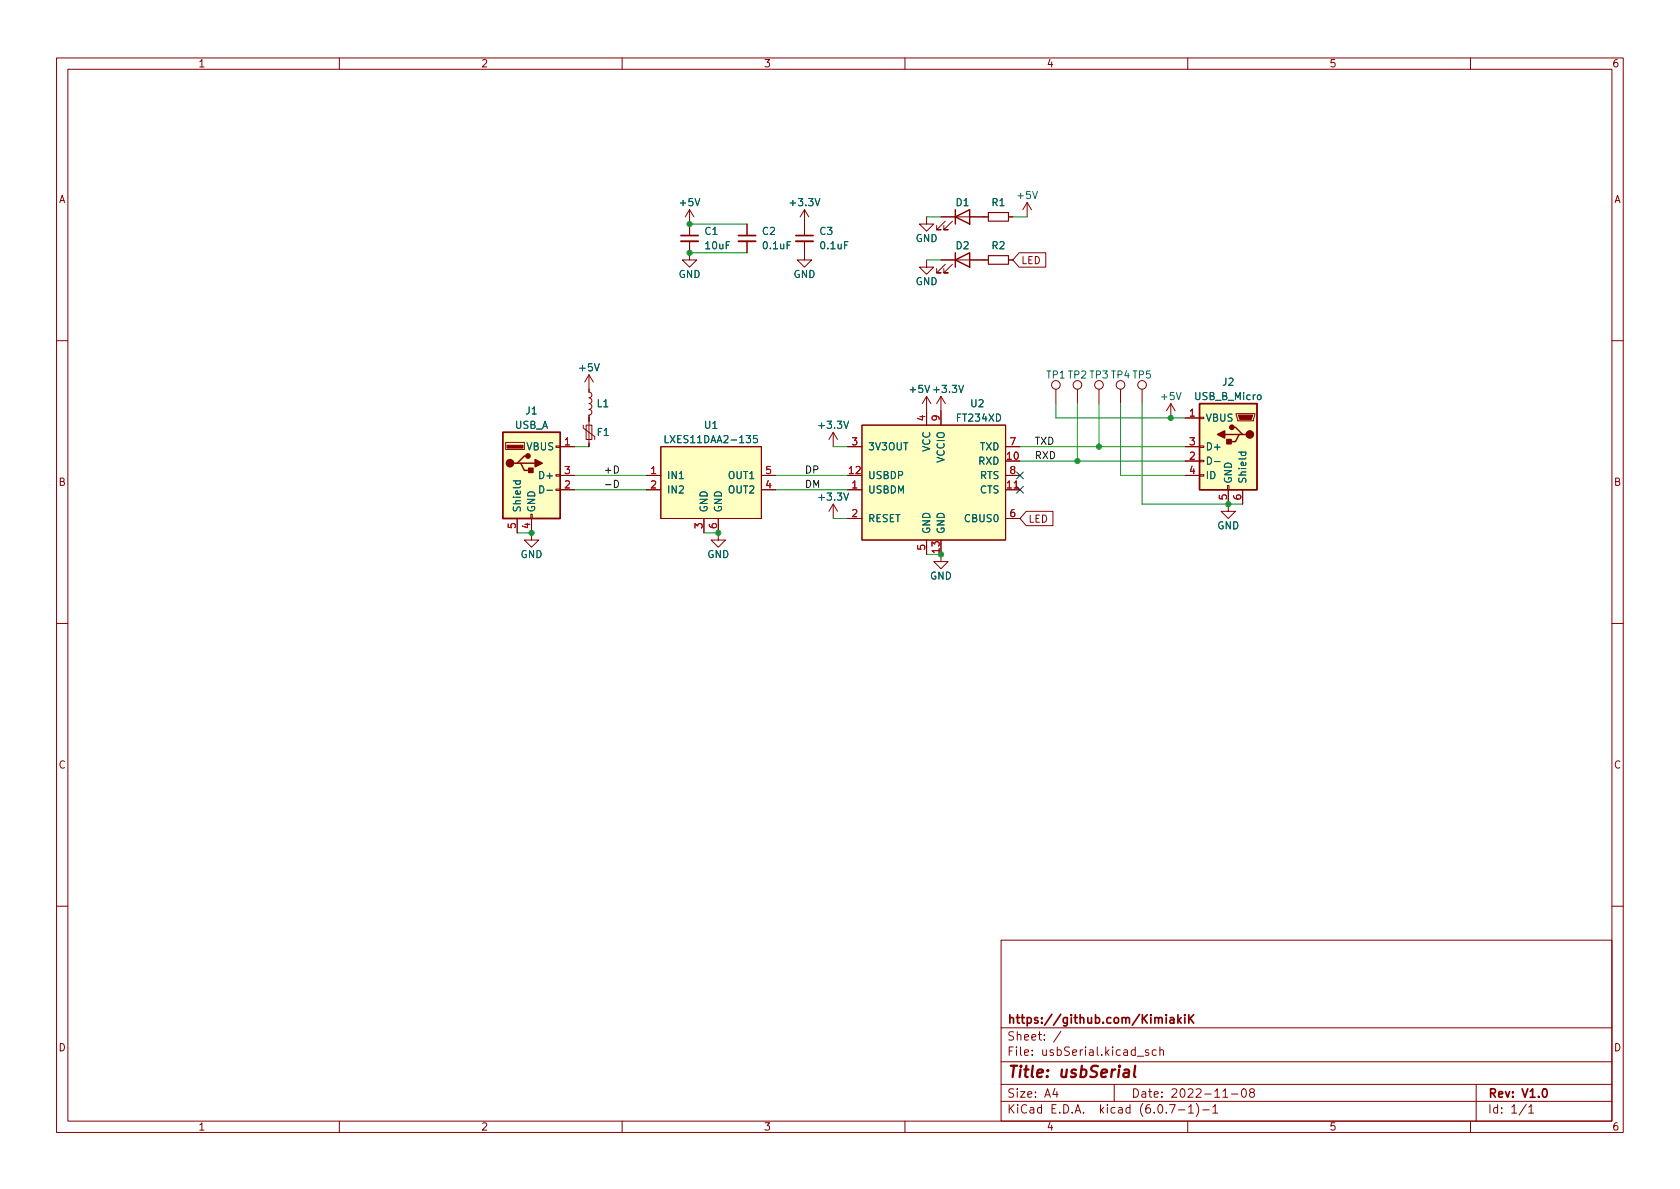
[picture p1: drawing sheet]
<svg xmlns="http://www.w3.org/2000/svg" width="297mm" height="210mm" viewBox="0 0 297 210" stroke-linecap="round" stroke-linejoin="round" font-family="sans-serif">
<g fill="none" stroke="#840000" stroke-width=".18">
<path d="M10 10.2h277v190.1h-277zM12 12.2h273v186.1h-273zM60 10.2v2M110 10.2v2M160 10.2v2M210 10.2v2M260 10.2v2M121.9 37.1v4.6M121.9 37.1l-.7 1.2M121.9 37.1l.8 1.2M132.1 39.6v2.1M142.2 37.1v4.6"/>
<path d="M142.2 37.1l-.7 1.2M142.2 37.1l.8 1.2M163.8 38.3v1.3h1.3l-1.3 1.3-1.2-1.3h1.2M166.4 38.3h8.4M167.1 39.1l-1.5 1.5h.8h-.8v-.7M168.4 39.1l-1.5 1.5h.7h-.7v-.7M178.3 38.3h.8M181.6 35.8l-.8 1.3M181.6 35.8v2.5M181.6 35.8l.8 1.3M121.9 42.7v3.3h1.3l-1.3 1.2-1.3-1.2h1.3M132.1 42.7v2"/>
<path d="M142.2 42.7v3.3h1.3l-1.3 1.2-1.2-1.2h1.2M163.8 46v1.2h1.3l-1.3 1.3-1.2-1.3h1.2M166.4 46h8.4M167.1 46.7l-1.5 1.6h.8h-.8v-.8M168.4 46.7l-1.5 1.6h.7h-.7v-.8M178.3 46h.8M180.2 44.7h4.7v2.5h-4.7l-1.1-1.2zM10 60.2h2M89.4 78.2h3.3v1.3h-3.3zM98.3 78.9h.8v.2h-.8zM99.1 79h2.5M103.1 75.2v.5l2.1 1.5v.5"/>
<path d="M103.6 75.2h1v2.5h-1zM104.1 66.3v3l.4 .2 .1 .3-.1 .4-.4 .2 .4 .1 .1 .3-.1 .4-.4 .2 .5 .2v.4l-.1 .3-.4 .1 .4 .1 .1 .4-.1 .4-.4 .1v5.6M104.1 66.3l-.7 1.3M104.1 66.3l.8 1.3M116.8 79h17.8v12.7h-17.8zM147.3 76.4v2.6M147.3 76.4l-.7 1.3M147.3 76.4l.8 1.3M149.9 79h2.5M152.4 75.2h25.4v20.3h-25.4zM163.8 70.1l-.7 1.3M163.8 70.1v5.1"/>
<path d="M163.8 70.1l.8 1.3M166.4 70.1l-.8 1.3M166.4 70.1v5.1M166.4 70.1l.7 1.3M177.8 79h2.5M186.7 68.8v2.6M190.5 68.8v2.6M194.3 68.8v2.6M198.1 68.8v2.6M201.9 68.8v2.6M207 71.4l-.8 1.2M207 71.4v2.5"/>
<path d="M207 71.4l.8 1.2M209.5 73.9h2.6M209.5 79h2.6M212.1 78.9h.8v.2h-.8zM212.1 73.8h.8v.2h-.8zM218.6 73.1h3.3v.3l-.3 1h-2.8zM285 60.2h2M91.4 91.7v2.5M93.9 90.9h.2v.8h-.2zM94 91.7v3.8h1.2l-1.2 1.3-1.3-1.3h1.3M98.3 86.5h.8v.2h-.8zM98.3 83.9h.8v.3h-.8z"/>
<path d="M99.1 84.1h2.5M99.1 86.6h2.5M114.3 84.1h2.5M114.3 86.6h2.5M124.5 91.7v2.5M127 91.7v3.8h1.3l-1.3 1.3-1.3-1.3h1.3M134.6 84.1h2.6M134.6 86.6h2.6M147.3 89.1l-.7 1.3M147.3 89.1v2.6M147.3 89.1l.8 1.3M149.9 86.6h2.5"/>
<path d="M149.9 91.7h2.5M163.8 95.5v2.5M166.4 98v1.3h1.2l-1.2 1.3-1.3-1.3h1.3M177.8 84.1h2.5M177.8 86.6h2.5M177.8 91.7h2.5M181.5 90.4h4.7v2.6h-4.7l-1.2-1.3zM209.5 81.5h2.6M209.5 84.1h2.6M212.1 83.9h.8v.3h-.8zM212.1 81.4h.8v.3h-.8zM217 85.8h.3v.8h-.3z"/>
<path d="M217.2 86.6v3.8h1.2l-1.2 1.3-1.3-1.3h1.3M219.7 86.6v2.5M10 110.2h2M285 110.2h2M10 160.2h2M177 166.3h108v32h-108zM285 160.2h2M60 198.3v2M110 198.3v2M160 198.3v2M177 194.8h108M177 191.8h108"/>
<path d="M177 187.8h108M177 181.8h108M186.5 192.5l-.4 1h1M186.9 193v1M187.6 182.4l-1.3 1.9M197 191.8v3M201.1 186.8h1.1M203.1 185.7l-.4-.1-.2 .2 .1 .3 .5 .1v.4h-.6M204.4 185.7l-.4-.1-.3 .3v.4l.2 .3h.5M205.1 185.8l.2-.2 .3 .1 .1 .9M205.1 185.1v1.5M206.8 195.3h1l-.7 1.5"/>
<path d="M208.4 196.3h1.1M210 198.3v2M210.1 195.8l.5-.5v1.5M210.1 196.8h.9M211.5 195.1a1.72 1.72 0 0 1 0 2.3M212.6 196.3h1.2M214.4 195.8l.5-.5v1.5M214.4 196.8h.9M216.2 194h.9M217.7 193.5h1.2M219.7 192.6l.2-.1a.81 .81 0 0 1 .5 .7 .81 .81 0 0 1-.3 .8h-.1a.81 .81 0 0 1-.6-.6 .81 .81 0 0 1 .3-.8zM221.2 193.2l-.3-.3 .1-.2 .2-.2 .4 .1 .2 .2-.1 .2-.6 .2-.2 .3 .1 .4 .2 .1h.4l.2-.3-.1-.4-.2-.1"/>
<path d="M260 198.3v2M261 191.8v6.5M269.9 195.3l-1.3 1.9M270.3 195.8l.4-.5v1.5M270.3 196.8h.9"/>
<circle cx="186.7" cy="68.1" r=".76"/>
<circle cx="190.5" cy="68.1" r=".76"/>
<circle cx="194.3" cy="68.1" r=".76"/>
<circle cx="198.1" cy="68.1" r=".76"/>
<circle cx="201.9" cy="68.1" r=".76"/>
</g>
<g fill="none" stroke="#840000" stroke-width=".3">
<path d="M120.4 41.7h3M130.6 41.7h3M140.7 41.7h3.1M208.3 179.4v1.5M208.8 179.9l-.5 .6M209.5 179.4v.2M209.5 179.9v1M210.2 179.4v1.5M211.1 179.4l-.9 .9M206.9 180h.6l.1 .9M207.6 180.3l-.5 .1a.29 .29 0 0 0-.3 .2 .29 .29 0 0 0 .3 .3h.5M208.4 180.4l.4 .5"/>
<path d="M210.4 180.1l.7 .8M272.9 192.6l.2-.1a.8 .8 0 0 1 .5 .8 .8 .8 0 0 1-.5 .7 1 1 0 0 1-.2-1.4z"/>
</g>
<path d="M198.8 189.2l.2-.1 .6 .1-.1 1.3M199.6 189.6l-.7 .1a.4 .4 0 0 0-.3 .3 .4 .4 0 0 0 .2 .5l.7-.1M200.7 188.5l-.2 1.7 .3 .3" fill="none" stroke="#840000" stroke-width=".4"/>
<path d="M120.4 42.7h3M130.6 42.7h3M140.7 42.7h3.1" fill="none" stroke="#840000" stroke-width=".33"/>
<g fill="#ffffc2" stroke="#ffffc2" stroke-width=".18">
<path d="M212.1 71.4h10.1v15.2h-10.1z"/>
<path d="M88.9 76.4h10.2v15.3h-10.2z"/>
<path d="M116.8 79h17.8v12.7h-17.8z"/>
<path d="M152.4 75.2h25.4v20.3h-25.4z"/>
</g>
<path d="M168.9 38.3l2.5-1.2v2.5zM168.9 37.1v2.5M168.9 46l2.5-1.3v2.5zM168.9 44.7v2.5M88.9 76.4h10.2v15.3h-10.2zM212.1 71.4h10.1v15.2h-10.1zM216.5 76.8h2.6M217.8 75.6h.6l1.3 1.2h.6M219.7 76.8h-.6l-.7 1.3h-1.2M91.4 81.9h.7l.6 1.3h1.3M92.1 81.9h2.5M93.3 80.6h-.6l-1.3 1.3h-.6" fill="none" stroke="#840000" stroke-width=".25"/>
<g fill="#840000" stroke="#840000" stroke-width=".25">
<path d="M215.3 76.8l1.2-.6v1.3z"/>
<path d="M216.9 77.7h.8v.8h-.8z"/>
<path d="M94.6 81.3l1.3 .6-1.3 .6z"/>
<path d="M93.5 82.8h.7v.8h-.7z"/>
<circle cx="221" cy="76.8" r=".63"/>
<circle cx="217.8" cy="75.6" r=".38"/>
<circle cx="90.2" cy="81.9" r=".63"/>
<circle cx="93.3" cy="80.6" r=".38"/>
</g>
<g fill="#840000" stroke="#840000" stroke-width=".18">
<path d="M218.9 73.4h2.6l-.3 .8h-2z"/>
<path d="M89.7 78.7h2.8v.5h-2.8z"/>
</g>
<path d="M117.6 77v1.3h.6M133.9 77h-.6l-.1 .6 .2-.1 .4 .1 .1 .1v.5l-.2 .1-.5-.1M219 80h1.3M219.5 80l-.1 .3 .3 .3 .5-.2v-.4M90.7 85h1.3M91.2 85v.4l.2 .2 .6-.1v-.5M95.4 85.9a.64 .64 0 0 1 .8 .6 .64 .64 0 0 1-.8 .7zM214.8 81.6h.9" fill="none" stroke="#006464" stroke-width=".18"/>
<path d="M174.8 37.6h3.5v1.5h-3.5zM174.8 45.2h3.5v1.5h-3.5z" fill="none" stroke="#840000" stroke-width=".2"/>
<path d="M107.1 85.7h.9M108.6 84.9a.64 .64 0 0 1 .8 .7 .64 .64 0 0 1-.8 .6z" fill="none" stroke="#0f0f0f" stroke-width=".18"/>
<g fill="none" stroke="#009600" stroke-width=".18">
<path d="M121.9 39.6h10.2M163.8 38.3h2.6M179.1 38.3h2.5M121.9 44.7h10.2M163.8 46h2.6M101.6 79h2.5M147.3 79h2.6M180.3 79h29.2M186.7 71.4v2.5h22.8M190.5 71.4v10.1M194.3 71.4v7.6M198.1 71.4v12.7h11.4"/>
<path d="M201.9 71.4v17.7h17.8M91.4 94.2h2.6M101.6 84.1h12.7M101.6 86.6h12.7M124.5 94.2h2.5M137.2 84.1h12.7M137.2 86.6h12.7M147.3 91.7h2.6M163.8 98h2.6M180.3 81.5h29.2"/>
</g>
<path d="M179.7 86l1.2 1.2M179.7 83.5l1.2 1.2M180.9 86l-1.2 1.2M180.9 83.5l-1.2 1.2" fill="none" stroke="#000084" stroke-width=".18"/>
<g fill="#009600" stroke="#009600" stroke-width=".18">
<circle cx="194.3" cy="79" r=".46"/>
<circle cx="217.2" cy="89.1" r=".46"/>
<circle cx="207" cy="73.9" r=".46"/>
<circle cx="190.5" cy="81.5" r=".46"/>
<circle cx="166.4" cy="98" r=".46"/>
<circle cx="94" cy="94.2" r=".46"/>
<circle cx="121.9" cy="44.7" r=".46"/>
<circle cx="121.9" cy="39.6" r=".46"/>
<circle cx="127" cy="94.2" r=".46"/>
</g>
<text font-size="2.8" fill="#840000" x="178" y="190.6">Title: usbSerial</text>
<g font-size="2.1" fill="#840000">
<text x="178" y="184">Sheet: /</text>
<text x="178" y="181">https://github.com/KimiakiK</text>
<text x="178" y="186.7">File: usbSerial.kicad_sch</text>
<text x="178" y="196.9">KiCad E.D.A. kicad (6.0.7-1)-1</text>
<text x="178" y="194.1">Size: A4</text>
<text x="200" y="194.1">Date: 2022-11-08</text>
<text x="263" y="194.1">Rev: V1.0</text>
<text x="263" y="196.9">Id: 1/1</text>
</g>
<g font-size="1.8" fill="#840000">
<text x="35" y="11.9">1</text>
<text x="85" y="11.9">2</text>
<text x="135" y="11.9">3</text>
<text x="185" y="11.9">4</text>
<text x="235" y="11.9">5</text>
<text x="285" y="11.9">6</text>
<text x="10.3" y="35.9">A</text>
<text x="285.3" y="35.9">A</text>
<text x="180.5" y="46.7">LED</text>
<text x="10.3" y="85.9">B</text>
<text x="285.3" y="85.9">B</text>
<text x="181.8" y="92.4">LED</text>
<text x="10.3" y="135.9">C</text>
<text x="285.3" y="135.9">C</text>
<text x="10.3" y="185.9">D</text>
<text x="285.3" y="185.9">D</text>
<text x="35" y="199.9">1</text>
<text x="85" y="199.9">2</text>
<text x="135" y="199.9">3</text>
<text x="185" y="199.9">4</text>
<text x="235" y="199.9">5</text>
<text x="285" y="199.9">6</text>
</g>
<g font-size="1.8" fill="#006464">
<text x="180" y="35.2">+5V</text>
<text x="120.3" y="36.4">+5V</text>
<text x="124.6" y="41.5">C1</text>
<text x="134.8" y="41.5">C2</text>
<text x="139.9" y="36.4">+3.3V</text>
<text x="145" y="41.5">C3</text>
<text x="169" y="36.4">D1</text>
<text x="175.4" y="36.4">R1</text>
<text x="124.8" y="44.1">10uF</text>
<text x="135" y="44.1">0.1uF</text>
<text x="145.2" y="44.1">0.1uF</text>
<text x="161.9" y="42.8">GND</text>
<text x="169" y="44.1">D2</text>
<text x="175.4" y="44.1">R2</text>
<text x="120" y="49.1">GND</text>
<text x="140.3" y="49.1">GND</text>
<text x="161.9" y="50.4">GND</text>
<text x="102.5" y="65.7">+5V</text>
<text x="161" y="69.5">+5V +3.3V</text>
<text x="185.1" y="66.9">TP1 TP2 TP3 TP4 TP5</text>
<text x="205.4" y="70.7">+5V</text>
<text x="211.3" y="70.7">USB_B_Micro</text>
<text x="216.2" y="68.2">J2</text>
<text x="91" y="75.8">USB_A</text>
<text x="93" y="73.3">J1</text>
<text x="105.6" y="72">L1</text>
<text x="105.6" y="77.1">F1</text>
<text x="124.6" y="75.8">U1</text>
<text x="145" y="75.8">+3.3V</text>
<text x="169.3" y="74.5">FT234XD</text>
<text x="171.7" y="72">U2</text>
<text x="213.1" y="74.5">VBUS</text>
<text x="93.1" y="79.6">VBUS</text>
<text x="118.3" y="78.4">LXES11DAA2-135</text>
<text x="153.4" y="79.6">3V3OUT</text>
<text x="164.5" y="79.9" transform="rotate(-90 164.5 79.9)">VCC</text>
<text x="167" y="81.8" transform="rotate(-90 167 81.8)">VCCIO</text>
<text x="173.1" y="82.2">RXD</text>
<text x="173.2" y="79.6">TXD</text>
<text x="213.1" y="82.2">D-</text>
<text x="213.1" y="79.6">D+</text>
<text x="95.7" y="84.7">D+</text>
<text x="96.2" y="87.2">D-</text>
<text x="117.9" y="84.7">IN1</text>
<text x="117.9" y="87.2">IN2</text>
<text x="128.9" y="87.2">OUT2</text>
<text x="128.9" y="84.7">OUT1</text>
<text x="145" y="88.5">+3.3V</text>
<text x="153.4" y="87.2">USBDM</text>
<text x="153.4" y="84.7">USBDP</text>
<text x="173.2" y="87.2">CTS</text>
<text x="173.2" y="84.7">RTS</text>
<text x="213.1" y="84.7">ID</text>
<text x="217.8" y="85.6" transform="rotate(-90 217.8 85.6)">GND</text>
<text x="220.3" y="85.6" transform="rotate(-90 220.3 85.6)">Shield</text>
<text x="92.1" y="90.7" transform="rotate(-90 92.1 90.7)">Shield</text>
<text x="94.6" y="90.7" transform="rotate(-90 94.6 90.7)">GND</text>
<text x="125.1" y="90.7" transform="rotate(-90 125.1 90.7)">GND</text>
<text x="127.6" y="90.7" transform="rotate(-90 127.6 90.7)">GND</text>
<text x="153.4" y="92.3">RESET</text>
<text x="164.5" y="94.5" transform="rotate(-90 164.5 94.5)">GND</text>
<text x="167" y="94.5" transform="rotate(-90 167 94.5)">GND</text>
<text x="170.8" y="92.3">CBUS0</text>
<text x="215.2" y="93.6">GND</text>
<text x="92" y="98.7">GND</text>
<text x="125" y="98.7">GND</text>
<text x="164.4" y="102.5">GND</text>
</g>
<g font-size="1.8" fill="#a90000">
<text x="163.6" y="74.4" transform="rotate(-90 163.6 74.4)">4</text>
<text x="166.1" y="74.4" transform="rotate(-90 166.1 74.4)">9</text>
<text x="210.3" y="73.7">1</text>
<text x="99.8" y="78.7">1</text>
<text x="99.8" y="83.8">3</text>
<text x="115.1" y="83.8">1</text>
<text x="135.4" y="83.8">5</text>
<text x="150.1" y="83.8">12</text>
<text x="150.6" y="78.7">3</text>
<text x="178.1" y="81.3">10</text>
<text x="178.6" y="78.7">7</text>
<text x="178.6" y="83.8">8</text>
<text x="210.3" y="81.3">2</text>
<text x="210.3" y="78.7">3</text>
<text x="210.3" y="83.8">4</text>
<text x="99.8" y="86.4">2</text>
<text x="115.1" y="86.4">2</text>
<text x="135.4" y="86.4">4</text>
<text x="150.6" y="86.4">1</text>
<text x="178.1" y="86.4">11</text>
<text x="216.9" y="88.4" transform="rotate(-90 216.9 88.4)">5</text>
<text x="219.5" y="88.4" transform="rotate(-90 219.5 88.4)">6</text>
<text x="91.2" y="93.5" transform="rotate(-90 91.2 93.5)">5</text>
<text x="93.7" y="93.5" transform="rotate(-90 93.7 93.5)">4</text>
<text x="124.2" y="93.5" transform="rotate(-90 124.2 93.5)">3</text>
<text x="126.7" y="93.5" transform="rotate(-90 126.7 93.5)">6</text>
<text x="150.6" y="91.4">2</text>
<text x="178.6" y="91.4">6</text>
<text x="163.6" y="97.3" transform="rotate(-90 163.6 97.3)">5</text>
<text x="166.1" y="97.8" transform="rotate(-90 166.1 97.8)">13</text>
</g>
<g font-size="1.8" fill="#0f0f0f">
<text x="106.7" y="83.7">+D</text>
<text x="142.2" y="83.7">DP</text>
<text x="182.9" y="78.6">TXD</text>
<text x="182.9" y="81.2">RXD</text>
<text x="142.2" y="86.3">DM</text>
</g>
</svg>
